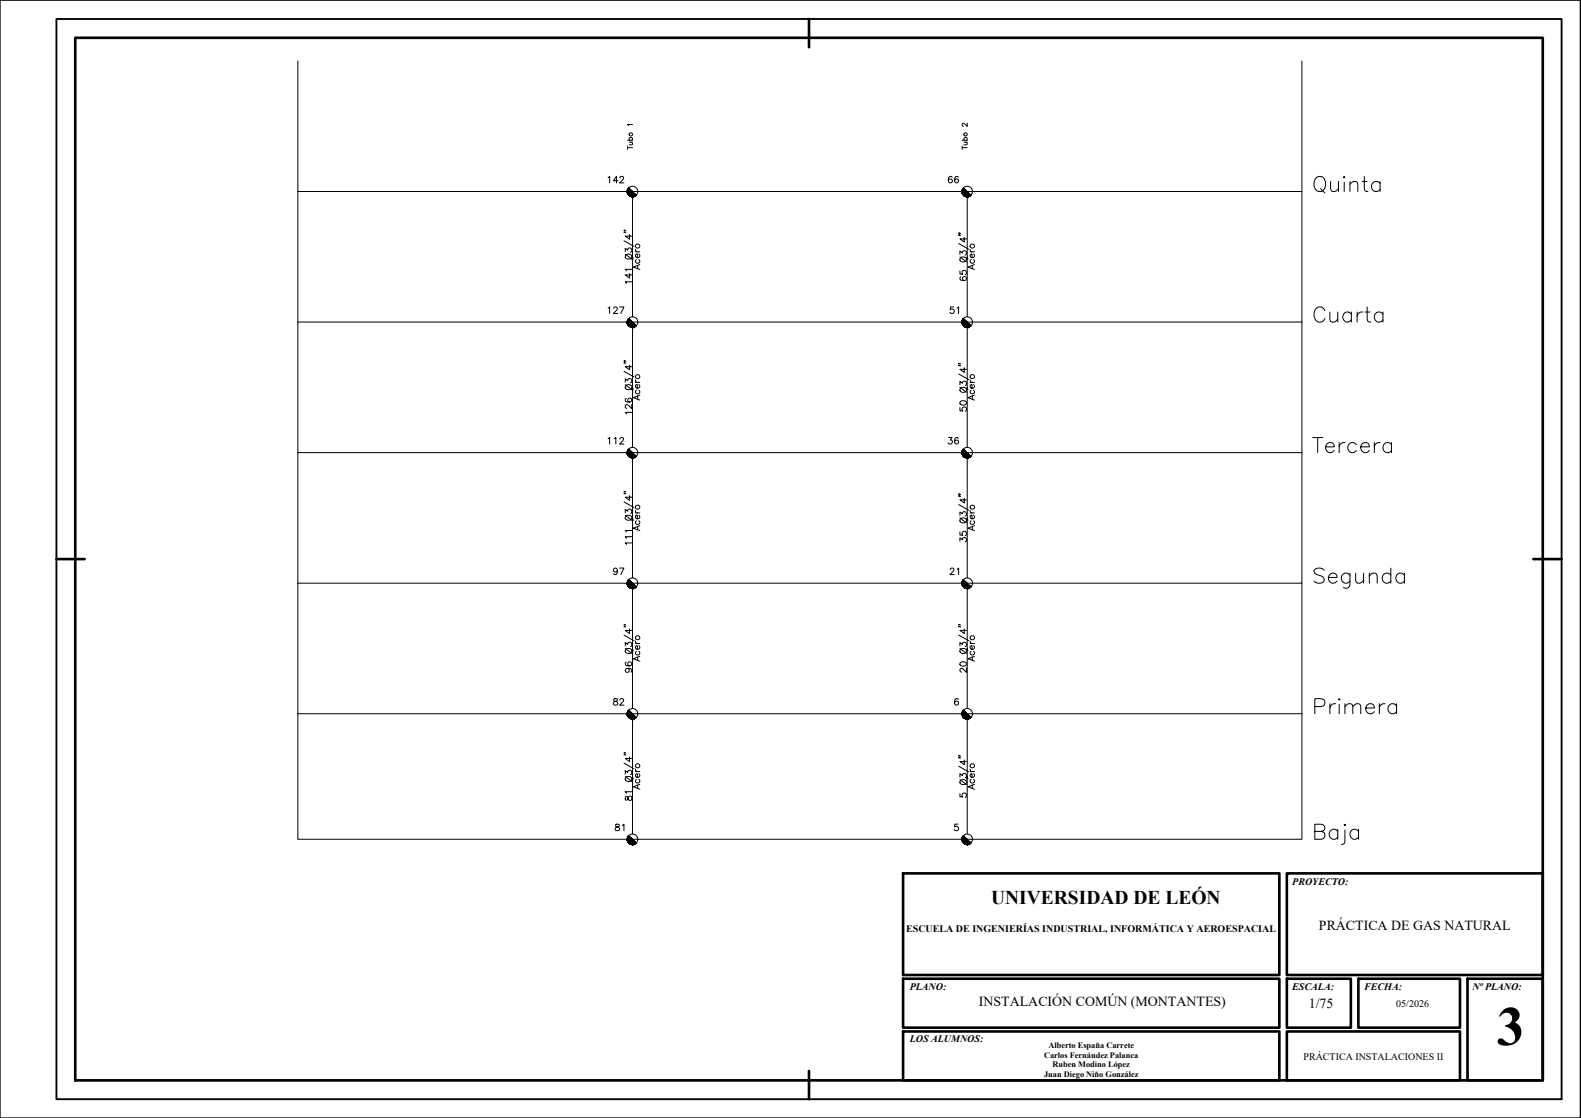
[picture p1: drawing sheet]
<svg xmlns="http://www.w3.org/2000/svg" width="420mm" height="297mm" viewBox="0 0 420 297" stroke-linecap="round" stroke-linejoin="round" font-family="sans-serif">
<!-- layer: 0 -->
<g fill="none" stroke="#000" stroke-width=".27">
<path d="M79.2 16.2v34.7h266.8v-34.7M166.8 39.2h1.3M166.8 38.8v.9M166.8 37.3h1.3M167.2 37.8h.9M167.4 37.3a.43 .43 0 0 1-.1-.7 .43 .43 0 0 1 .7 0 .43 .43 0 0 1-.1 .7M167.8 37.8l.3 .3-.1 .3-.8 .1M168.1 33.1h-1.3l.2 .3M255.7 39.2h1.3M255.7 37.3h1.3M255.7 38.8v.9M256.2 37.8h.8"/>
<path d="M256.3 37.3a.43 .43 0 0 1 0-.7 .43 .43 0 0 1 .6 0 .43 .43 0 0 1 0 .7M256.8 37.8l.2 .3v.3l-.8 .1M257 32.7v.9l-1-.8-.3 .5 .3 .2M79.2 50.9v34.7h266.8v-34.7M79.2 85.6v34.7h266.8v-34.7M79.2 120.3v34.6h266.8v-34.6M79.2 154.9v34.7h266.8v-34.7M79.2 189.6v33.4h266.8v-33.4"/>
<circle cx="167.6" cy="35.7" r=".44"/>
<circle cx="256.6" cy="35.7" r=".44"/>
</g>
<!-- layer: UNIFILAR -->
<g fill="none" stroke="#000" stroke-width=".27">
<path d="M168.1 52.3v31.9M257 52.3v31.9M168.1 87v31.9M257 87v31.9M168.1 121.7v31.8M257 121.7v31.8M168.1 156.3v31.9M257 156.3v31.9M168.1 191v30.6M257 191v30.6"/>
<circle cx="168.1" cy="50.9" r="1.4"/>
<circle cx="257" cy="50.9" r="1.4"/>
<circle cx="168.1" cy="85.6" r="1.4"/>
<circle cx="257" cy="85.6" r="1.4"/>
<circle cx="168.1" cy="120.3" r="1.4"/>
<circle cx="257" cy="120.3" r="1.4"/>
<circle cx="168.1" cy="154.9" r="1.4"/>
<circle cx="257" cy="154.9" r="1.4"/>
<circle cx="168.1" cy="189.6" r="1.4"/>
<circle cx="257" cy="189.6" r="1.4"/>
<circle cx="168.1" cy="223" r="1.4"/>
<circle cx="257" cy="223" r="1.4"/>
</g>
<g fill="#000" stroke="#000" stroke-width=".27">
<path d="M167.1 49.9l1 1-1.1-.9zM167 50l2.1 1.9zM167 50l2.1 1.9-2.2-1.8zM166.9 50.1l2.2 1.8zM166.9 50.1l2.1 1.8-2.1-1.7zM166.9 50.2l2 1.8 .1-.1zM166.9 50.2l2 1.8-2.1-1.6zM166.8 50.4l2 1.7 .1-.1zM166.8 50.4l2 1.7zM166.7 50.5l2.1 1.6zM166.7 50.5l2 1.7zM166.7 50.6l2 1.6zM166.7 50.6l1.9 1.6zM166.7 50.8l1.9 1.4zM166.7 50.8l1.7 1.4zM166.7 50.9l1.7 1.3zM166.7 50.9l1.6 1.4zM166.7 51.1l1.6 1.2zM166.7 51.1l1.5 1.2zM166.7 51.2l1.5 1.1zM166.7 51.2l1.3 1.1zM166.8 51.3l1.2 1zM166.8 51.3l1.1 1zM166.8 51.5l1.1 .8zM166.8 51.5l.9 .7zM166.9 51.6l.8 .6zM166.9 51.6l.7 .6zM167 51.7l.6 .5zM167 51.7l.5 .4zM167 51.8l.5 .3zM167 51.8l.4 .3zM167.1 51.9l.3 .2z"/>
<path d="M256 49.9l1 1-1.1-.9zM255.9 50l2.1 1.9zM255.9 50l2.1 1.9-2.1-1.8zM255.9 50.1l2.1 1.8zM255.9 50.1l2.1 1.8-2.2-1.7zM255.8 50.2l2.1 1.8 .1-.1zM255.8 50.2l2.1 1.8-2.2-1.6zM255.7 50.4l2.1 1.7 .1-.1zM255.7 50.4l2.1 1.7zM255.7 50.5l2.1 1.6zM255.7 50.5l1.9 1.7zM255.7 50.6l1.9 1.6zM255.7 50.6l1.8 1.6zM255.6 50.8l1.9 1.4zM255.6 50.8l1.8 1.4zM255.6 50.9l1.8 1.3zM255.6 50.9l1.6 1.4zM255.6 51.1l1.6 1.2zM255.6 51.1l1.5 1.2zM255.7 51.2l1.4 1.1zM255.7 51.2l1.3 1.1zM255.7 51.3l1.3 1zM255.7 51.3l1.1 1zM255.8 51.5l1 .8zM255.8 51.5l.9 .7zM255.8 51.6l.9 .6zM255.8 51.6l.8 .6zM255.9 51.7l.7 .5zM255.9 51.7l.5 .4zM256 51.8l.4 .3zM256 51.8l.3 .3zM256.1 51.9l.2 .2z"/>
<path d="M167.1 84.6l1 1-1.1-.9zM167 84.7l2.1 1.9zM167 84.7l2.1 1.9-2.2-1.8zM166.9 84.8l2.2 1.8zM166.9 84.8l2.1 1.8-2.1-1.7zM166.9 84.9l2 1.8 .1-.1zM166.9 84.9l2 1.8-2.1-1.6zM166.8 85.1l2 1.7 .1-.1zM166.8 85.1l2 1.7zM166.7 85.2l2.1 1.6zM166.7 85.2l2 1.6zM166.7 85.3l2 1.5zM166.7 85.3l1.9 1.6zM166.7 85.5l1.9 1.4zM166.7 85.5l1.7 1.4zM166.7 85.6l1.7 1.3zM166.7 85.6l1.6 1.4zM166.7 85.7l1.6 1.3zM166.7 85.7l1.5 1.3zM166.7 85.9l1.5 1.1zM166.7 85.9l1.3 1.1zM166.8 86l1.2 1zM166.8 86l1.1 1zM166.8 86.1l1.1 .9zM166.8 86.1l.9 .8zM166.9 86.3l.8 .6zM166.9 86.3l.7 .6zM167 86.4l.6 .5zM167 86.4l.5 .4zM167 86.5l.5 .3zM167 86.5l.4 .3zM167.1 86.6l.3 .2z"/>
<path d="M256 84.6l1 1-1.1-.9zM255.9 84.7l2.1 1.9zM255.9 84.7l2.1 1.9-2.1-1.8zM255.9 84.8l2.1 1.8zM255.9 84.8l2.1 1.8-2.2-1.7zM255.8 84.9l2.1 1.8 .1-.1zM255.8 84.9l2.1 1.8-2.2-1.6zM255.7 85.1l2.1 1.7 .1-.1zM255.7 85.1l2.1 1.7zM255.7 85.2l2.1 1.6zM255.7 85.2l1.9 1.6zM255.7 85.3l1.9 1.5zM255.7 85.3l1.8 1.6zM255.6 85.5l1.9 1.4zM255.6 85.5l1.8 1.4zM255.6 85.6l1.8 1.3zM255.6 85.6l1.6 1.4zM255.6 85.7l1.6 1.3zM255.6 85.7l1.5 1.3zM255.7 85.9l1.4 1.1zM255.7 85.9l1.3 1.1zM255.7 86l1.3 1zM255.7 86l1.1 1zM255.8 86.1l1 .9zM255.8 86.1l.9 .8zM255.8 86.3l.9 .6zM255.8 86.3l.8 .6zM255.9 86.4l.7 .5zM255.9 86.4l.5 .4zM256 86.5l.4 .3zM256 86.5l.3 .3zM256.1 86.6l.2 .2z"/>
<path d="M167.1 119.3l1 1-1.1-.9zM167 119.4l2.1 1.9zM167 119.4l2.1 1.9-2.2-1.8zM166.9 119.5l2.2 1.8zM166.9 119.5l2.1 1.8-2.1-1.7zM166.9 119.6l2 1.8 .1-.1zM166.9 119.6l2 1.8-2.1-1.7zM166.8 119.7l2 1.8 .1-.1zM166.8 119.7l2 1.8zM166.7 119.9l2.1 1.6zM166.7 119.9l2 1.6zM166.7 120l2 1.5zM166.7 120l1.9 1.6zM166.7 120.1l1.9 1.5zM166.7 120.1l1.7 1.5zM166.7 120.3l1.7 1.3zM166.7 120.3l1.6 1.3zM166.7 120.4l1.6 1.2zM166.7 120.4l1.5 1.3zM166.7 120.6l1.5 1.1zM166.7 120.6l1.3 1.1zM166.8 120.7l1.2 1zM166.8 120.7l1.1 .9zM166.8 120.8l1.1 .8zM166.8 120.8l.9 .8zM166.9 121l.8 .6zM166.9 121l.7 .6zM167 121.1l.6 .5zM167 121.1l.5 .4zM167 121.2l.5 .3zM167 121.2l.4 .3zM167.1 121.3l.3 .2z"/>
<path d="M256 119.3l1 1-1.1-.9zM255.9 119.4l2.1 1.9zM255.9 119.4l2.1 1.9-2.1-1.8zM255.9 119.5l2.1 1.8zM255.9 119.5l2.1 1.8-2.2-1.7zM255.8 119.6l2.1 1.8 .1-.1zM255.8 119.6l2.1 1.8-2.2-1.7zM255.7 119.7l2.1 1.8 .1-.1zM255.7 119.7l2.1 1.8zM255.7 119.9l2.1 1.6zM255.7 119.9l1.9 1.6zM255.7 120l1.9 1.5zM255.7 120l1.8 1.6zM255.6 120.1l1.9 1.5zM255.6 120.1l1.8 1.5zM255.6 120.3l1.8 1.3zM255.6 120.3l1.6 1.3zM255.6 120.4l1.6 1.2zM255.6 120.4l1.5 1.3zM255.7 120.6l1.4 1.1zM255.7 120.6l1.3 1.1zM255.7 120.7l1.3 1zM255.7 120.7l1.1 .9zM255.8 120.8l1 .8zM255.8 120.8l.9 .8zM255.8 121l.9 .6zM255.8 121l.8 .6zM255.9 121.1l.7 .5zM255.9 121.1l.5 .4zM256 121.2l.4 .3zM256 121.2l.3 .3zM256.1 121.3l.2 .2z"/>
<path d="M167.1 154l1 1-1.1-.9zM167 154.1l2.1 1.8zM167 154.1l2.1 1.8-2.2-1.7zM166.9 154.2l2.2 1.7zM166.9 154.2l2.1 1.8-2.1-1.7zM166.9 154.3l2 1.8 .1-.1zM166.9 154.3l2 1.8-2.1-1.7zM166.8 154.4l2 1.7h.1zM166.8 154.4l2 1.7zM166.7 154.6l2.1 1.5zM166.7 154.6l2 1.6zM166.7 154.7l2 1.5zM166.7 154.7l1.9 1.6zM166.7 154.8l1.9 1.5zM166.7 154.8l1.7 1.5zM166.7 155l1.7 1.3zM166.7 155l1.6 1.3zM166.7 155.1l1.6 1.2zM166.7 155.1l1.5 1.2zM166.7 155.3l1.5 1zM166.7 155.3l1.3 1zM166.8 155.4l1.2 .9zM166.8 155.4l1.1 .9zM166.8 155.5l1.1 .8zM166.8 155.5l.9 .8zM166.9 155.6l.8 .7zM166.9 155.6l.7 .7zM167 155.8l.6 .5zM167 155.8l.5 .4zM167 155.9l.5 .3zM167 155.9l.4 .2zM167.1 156l.3 .1z"/>
<path d="M256 154l1 1-1.1-.9zM255.9 154.1l2.1 1.8zM255.9 154.1l2.1 1.8-2.1-1.7zM255.9 154.2l2.1 1.7zM255.9 154.2l2.1 1.8-2.2-1.7zM255.8 154.3l2.1 1.8 .1-.1zM255.8 154.3l2.1 1.8-2.2-1.7zM255.7 154.4l2.1 1.7h.1zM255.7 154.4l2.1 1.7zM255.7 154.6l2.1 1.5zM255.7 154.6l1.9 1.6zM255.7 154.7l1.9 1.5zM255.7 154.7l1.8 1.6zM255.6 154.8l1.9 1.5zM255.6 154.8l1.8 1.5zM255.6 155l1.8 1.3zM255.6 155l1.6 1.3zM255.6 155.1l1.6 1.2zM255.6 155.1l1.5 1.2zM255.7 155.3l1.4 1zM255.7 155.3l1.3 1zM255.7 155.4l1.3 .9zM255.7 155.4l1.1 .9zM255.8 155.5l1 .8zM255.8 155.5l.9 .8zM255.8 155.6l.9 .7zM255.8 155.6l.8 .7zM255.9 155.8l.7 .5zM255.9 155.8l.5 .4zM256 155.9l.4 .3zM256 155.9l.3 .2zM256.1 156l.2 .1z"/>
<path d="M167.1 188.6l1 1-1.1-.8zM167 188.8l2.1 1.8zM167 188.8l2.1 1.8-2.2-1.7zM166.9 188.9l2.2 1.7zM166.9 188.9l2.1 1.8-2.1-1.7zM166.9 189l2 1.8 .1-.1zM166.9 189l2 1.8-2.1-1.7zM166.8 189.1l2 1.7h.1zM166.8 189.1l2 1.7zM166.7 189.2l2.1 1.6zM166.7 189.2l2 1.7zM166.7 189.4l2 1.5zM166.7 189.4l1.9 1.6zM166.7 189.5l1.9 1.5zM166.7 189.5l1.7 1.5zM166.7 189.7l1.7 1.3zM166.7 189.7l1.6 1.3zM166.7 189.8l1.6 1.2zM166.7 189.8l1.5 1.2zM166.7 189.9l1.5 1.1zM166.7 189.9l1.3 1.1zM166.8 190.1l1.2 .9zM166.8 190.1l1.1 .9zM166.8 190.2l1.1 .8zM166.8 190.2l.9 .8zM166.9 190.3l.8 .7zM166.9 190.3l.7 .7zM167 190.4l.6 .6zM167 190.4l.5 .5zM167 190.6l.5 .3zM167 190.6l.4 .2zM167.1 190.7l.3 .1z"/>
<path d="M256 188.6l1 1-1.1-.8zM255.9 188.8l2.1 1.8zM255.9 188.8l2.1 1.8-2.1-1.7zM255.9 188.9l2.1 1.7zM255.9 188.9l2.1 1.8-2.2-1.7zM255.8 189l2.1 1.8 .1-.1zM255.8 189l2.1 1.8-2.2-1.7zM255.7 189.1l2.1 1.7h.1zM255.7 189.1l2.1 1.7zM255.7 189.2l2.1 1.6zM255.7 189.2l1.9 1.7zM255.7 189.4l1.9 1.5zM255.7 189.4l1.8 1.6zM255.6 189.5l1.9 1.5zM255.6 189.5l1.8 1.5zM255.6 189.7l1.8 1.3zM255.6 189.7l1.6 1.3zM255.6 189.8l1.6 1.2zM255.6 189.8l1.5 1.2zM255.7 189.9l1.4 1.1zM255.7 189.9l1.3 1.1zM255.7 190.1l1.3 .9zM255.7 190.1l1.1 .9zM255.8 190.2l1 .8zM255.8 190.2l.9 .8zM255.8 190.3l.9 .7zM255.8 190.3l.8 .7zM255.9 190.4l.7 .6zM255.9 190.4l.5 .5zM256 190.6l.4 .3zM256 190.6l.3 .2zM256.1 190.7l.2 .1z"/>
<path d="M167.1 222l1 1-1.1-.9zM167 222.1l2.1 1.9zM167 222.1l2.1 1.9-2.2-1.8zM166.9 222.2l2.2 1.8zM166.9 222.2l2.1 1.8-2.1-1.7zM166.9 222.3l2 1.8 .1-.1zM166.9 222.3l2 1.8-2.1-1.6zM166.8 222.5l2 1.7 .1-.1zM166.8 222.5l2 1.7zM166.7 222.6l2.1 1.6zM166.7 222.6l2 1.7zM166.7 222.7l2 1.6zM166.7 222.7l1.9 1.6zM166.7 222.9l1.9 1.4zM166.7 222.9l1.7 1.5zM166.7 223l1.7 1.4zM166.7 223l1.6 1.4zM166.7 223.2l1.6 1.2zM166.7 223.2l1.5 1.2zM166.7 223.3l1.5 1.1zM166.7 223.3l1.3 1.1zM166.8 223.4l1.2 1zM166.8 223.4l1.1 1zM166.8 223.6l1.1 .8zM166.8 223.6l.9 .7zM166.9 223.7l.8 .6zM166.9 223.7l.7 .6zM167 223.8l.6 .5zM167 223.8l.5 .5zM167 223.9l.5 .4zM167 223.9l.4 .3zM167.1 224l.3 .2z"/>
<path d="M256 222l1 1-1.1-.9zM255.9 222.1l2.1 1.9zM255.9 222.1l2.1 1.9-2.1-1.8zM255.9 222.2l2.1 1.8zM255.9 222.2l2.1 1.8-2.2-1.7zM255.8 222.3l2.1 1.8 .1-.1zM255.8 222.3l2.1 1.8-2.2-1.6zM255.7 222.5l2.1 1.7 .1-.1zM255.7 222.5l2.1 1.7zM255.7 222.6l2.1 1.6zM255.7 222.6l1.9 1.7zM255.7 222.7l1.9 1.6zM255.7 222.7l1.8 1.6zM255.6 222.9l1.9 1.4zM255.6 222.9l1.8 1.5zM255.6 223l1.8 1.4zM255.6 223l1.6 1.4zM255.6 223.2l1.6 1.2zM255.6 223.2l1.5 1.2zM255.7 223.3l1.4 1.1zM255.7 223.3l1.3 1.1zM255.7 223.4l1.3 1zM255.7 223.4l1.1 1zM255.8 223.6l1 .8zM255.8 223.6l.9 .7zM255.8 223.7l.9 .6zM255.8 223.7l.8 .6zM255.9 223.8l.7 .5zM255.9 223.8l.5 .5zM256 223.9l.4 .4zM256 223.9l.3 .3zM256.1 224l.2 .2z"/>
</g>
<!-- layer: TEXTO_NUDOS -->
<path d="M254.7 185.9l-.1-.2a.56 .56 0 0 0-.8 .2v1.2a.54 .54 0 0 0 .8 0 .54 .54 0 0 0-.2-.8 .54 .54 0 0 0-.7 .5M254.6 219h-.8l-.1 .7a.61 .61 0 0 1 .9 0 .61 .61 0 0 1-.1 .9 .61 .61 0 0 1-.9-.2" fill="none" stroke="#000" stroke-width=".27"/>
<!-- layer: TEXTO_RAMAS -->
<g fill="none" stroke="#000" stroke-width=".27">
<path d="M165.9 61.7v.1v-.1l.4 .1M165.9 61.2v.1v-.1l.4 .1M167.9 74.9h-1.7l.3 .4M254.9 61.9v.2v-.2l.4 .2M255.4 73.6h-.2a.56 .56 0 0 0 .2 .9h1.2a.54 .54 0 0 0 0-.9 .54 .54 0 0 0-.8 .2 .54 .54 0 0 0 .5 .7M165.9 96.3v.2v-.2l.4 .2M165.9 95.8v.2v-.2l.4 .2M167.3 97v1.2l-1.1-.8h1.7M254.9 97.1v.1v-.1l.4 .1M254.9 96.6v.1v-.1l.4 .1M167.9 109.6h-1.7l.3 .4M165.9 131v.2v-.2l.4 .2"/>
<path d="M165.9 130.5v.2v-.2l.4 .2M167.3 131.7v1.2l-1.1-.8h1.7M254.9 131.2v.2v-.2l.4 .2M167.9 144.3h-1.7l.3 .4M255.1 143.8v-.9l.7 .5a.58 .58 0 0 1 .9-.4 .58 .58 0 0 1-.2 1M165.9 165.9v.2v-.2l.4 .2M166.7 177.6a.54 .54 0 0 1 .5 .7 .54 .54 0 0 1-.8 .2 .54 .54 0 0 1 0-.8l.3-.1a.82 .82 0 0 1 1.2 .6l-.2 .4M254.9 165.9v.2v-.2l.4 .2M256.8 177.5v1.1l-1.2-1-.5 .3 .1 .5 .3 .2M165.9 200v.1v-.1l.4 .1M165.9 200.4v.2v-.2l.4 .2M166.2 211.7v.8l.4 .1 .7-1.1a.58 .58 0 0 1 .6 .6 .58 .58 0 0 1-.6 .6l-.3-.3-.3-.7z"/>
</g>
<path d="M20 10h390v277h-390z" fill="none" stroke="#000" stroke-width=".7"/>
<path d="M0 0h420v297h-420z" fill="none" stroke="#000" stroke-width=".35"/>
<path d="M15 5h400v287h-400z" fill="none" stroke="#000" stroke-width=".5"/>
<path d="M215 5v7.5M15 148.5h7.5M407.5 148.5h7.5M240 232h100v27h-100zM342 232h68v27h-68zM240 260h100v13h-100zM240 274h100v13h-100zM342 260h17v13h-17zM342 274h46v13h-46zM361 260h27v13h-27zM390 260h20v27h-20zM215 284.5v7.5" fill="none" stroke="#000" stroke-width=".7"/>
<text font-size="14.8" x="397.8" y="277.6">3</text>
<g font-size="9.3">
<text x="347.8" y="157.3">Segunda</text>
<text x="348.2" y="225.4">Baja</text>
</g>
<text font-size="8.4" x="347.8" y="52.6">Quinta</text>
<g font-size="7.5">
<text x="347.8" y="86.8">Cuarta</text>
<text x="347.5" y="121.4">Tercera</text>
<text x="348.2" y="190.9">Primera</text>
</g>
<text font-size="5.2" x="263.4" y="240.1">UNIVERSIDAD DE LEÓN</text>
<g font-size="4.9">
<text x="160.5" y="49.7">142</text>
<text x="250.8" y="49.7">66</text>
<text x="260" y="72.7" transform="rotate(-90 260 72.7)">Acero</text>
<text x="160.5" y="84.7">127</text>
<text x="251.2" y="84.7">51</text>
<text x="260" y="107.6" transform="rotate(-90 260 107.6)">Acero</text>
<text x="160.5" y="119.2">112</text>
<text x="250.8" y="119.2">36</text>
<text x="260" y="142.2" transform="rotate(-90 260 142.2)">Acero</text>
<text x="161.9" y="153.8">97</text>
<text x="251.2" y="153.8">21</text>
<text x="260" y="176.7" transform="rotate(-90 260 176.7)">Acero</text>
<text x="161.9" y="188.7">82</text>
<text x="260" y="211" transform="rotate(-90 260 211)">Acero</text>
<text x="162.3" y="221.9">81</text>
</g>
<g font-size="4.4">
<text x="170.7" y="72.7" transform="rotate(-90 170.7 72.7)">Acero</text>
<text x="170.7" y="107.6" transform="rotate(-90 170.7 107.6)">Acero</text>
<text x="170.7" y="142.2" transform="rotate(-90 170.7 142.2)">Acero</text>
<text x="170.7" y="176.7" transform="rotate(-90 170.7 176.7)">Acero</text>
<text x="170.7" y="211" transform="rotate(-90 170.7 211)">Acero</text>
</g>
<g font-size="3.7">
<text x="350.5" y="247.1">PRÁCTICA DE GAS NATURAL</text>
<text x="260.2" y="267.3">INSTALACIÓN COMÚN (MONTANTES)</text>
<text x="347.8" y="267.9">1/75</text>
</g>
<g font-size="2.7">
<text x="343.4" y="235">PROYECTO:</text>
<text x="240.8" y="247.5">ESCUELA DE INGENIERÍAS INDUSTRIAL, INFORMÁTICA Y AEROESPACIAL</text>
<text x="241.8" y="263">PLANO:</text>
<text x="343.4" y="263">ESCALA:</text>
<text x="362.6" y="263">FECHA:</text>
<text x="391.3" y="263">Nº PLANO:</text>
<text x="371.1" y="267.4">05/2026</text>
<text x="241.8" y="276.9">LOS ALUMNOS:</text>
<text x="346.4" y="281.7">PRÁCTICA INSTALACIONES II</text>
</g>
<g font-size="2.2">
<text x="277.5" y="281">Carlos Fernández Palanca</text>
<text x="278.6" y="278.5">Alberto España Carrete</text>
<text x="277.5" y="286.1">Juan Diego Niño González</text>
<text x="279.7" y="283.5">Ruben Modino López</text>
</g>
</svg>
